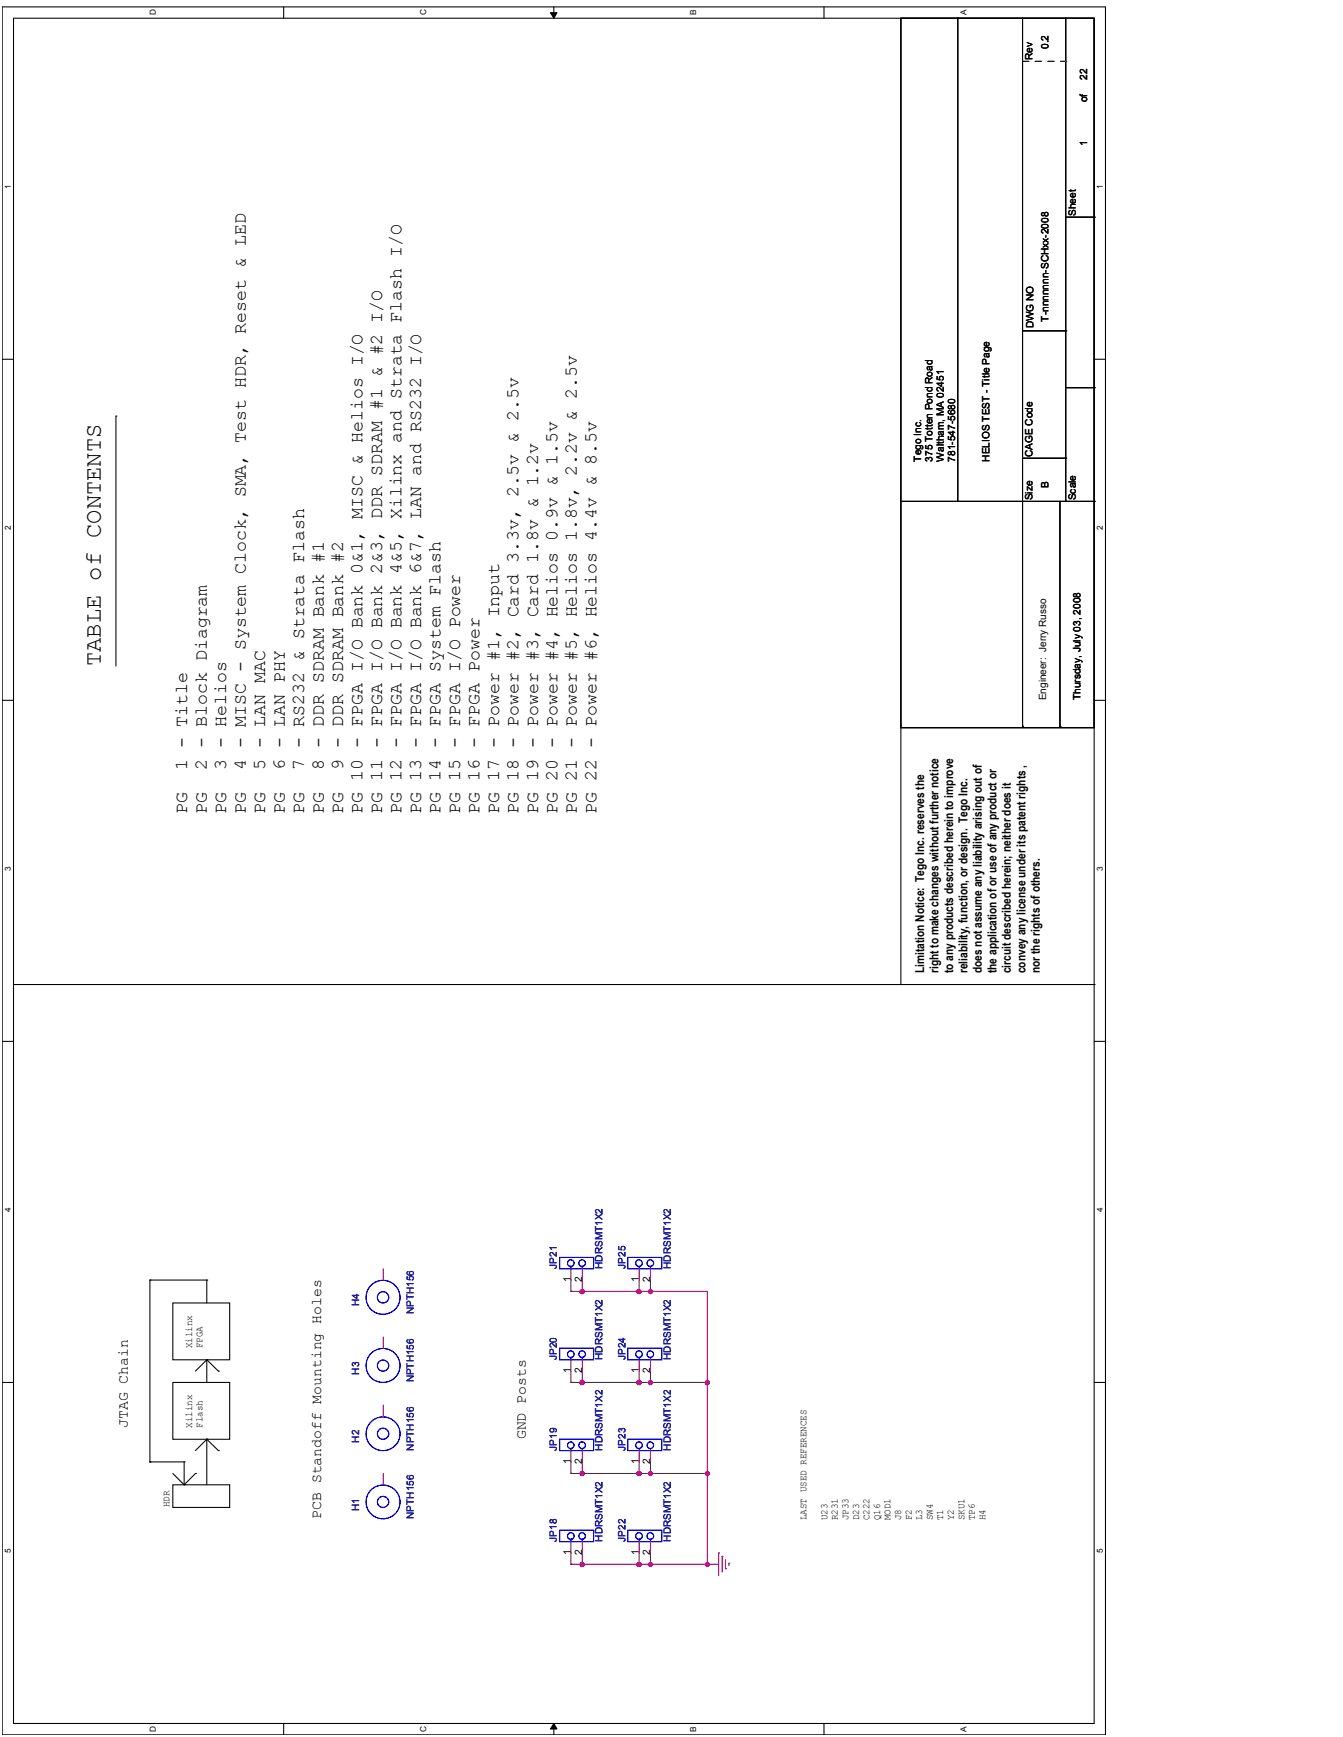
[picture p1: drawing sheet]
<svg xmlns="http://www.w3.org/2000/svg" width="216mm" height="279mm" viewBox="0 0 216 279" stroke-linecap="round" stroke-linejoin="round" font-family="sans-serif">
<path d="M.4 1.1h177.3v277.9h-177.3zM2.2 2.9h173.7v274.3h-173.7z" fill="none" stroke="#000" stroke-width=".17"/>
<g fill="#fff">
<path d="M.6 249.1h1.4v.7h-1.4z"/>
<path d="M176.1 249.1h1.5v.7h-1.5z"/>
</g>
<path d="M.4 222.4h1.8M175.9 222.4h1.8" fill="none" stroke="#000" stroke-width=".17"/>
<g fill="#fff">
<path d="M.6 194.2h1.4v.7h-1.4z"/>
<path d="M176.1 194.2h1.5v.7h-1.5z"/>
</g>
<path d="M.4 167.5h1.8M175.9 167.5h1.8" fill="none" stroke="#000" stroke-width=".17"/>
<g fill="#fff">
<path d="M.6 139.4h1.4v.7h-1.4z"/>
<path d="M176.1 139.4h1.5v.7h-1.5z"/>
</g>
<path d="M.4 112.6h1.8M175.9 112.6h1.8" fill="none" stroke="#000" stroke-width=".17"/>
<g fill="#fff">
<path d="M.6 84.5h1.4v.7h-1.4z"/>
<path d="M176.1 84.5h1.5v.7h-1.5z"/>
</g>
<path d="M.4 57.8h1.8M175.9 57.8h1.8" fill="none" stroke="#000" stroke-width=".17"/>
<g fill="#fff">
<path d="M.6 29.6h1.4v.8h-1.4z"/>
<path d="M176.1 29.6h1.5v.8h-1.5z"/>
<path d="M23.9 277.7h1.5v.9h-1.5z"/>
<path d="M23.9 1.5h1.5v1h-1.5z"/>
<path d="M67.3 277.7h1.5v.9h-1.5z"/>
<path d="M67.3 1.5h1.5v1h-1.5z"/>
</g>
<path d="M45.6 1.1v1.8M45.6 277.2v1.8" fill="none" stroke="#000" stroke-width=".17"/>
<g fill="#fff">
<path d="M110.7 277.7h1.5v.9h-1.5z"/>
<path d="M110.7 1.6h1.5v.9h-1.5z"/>
</g>
<path d="M89 1.1v1.8M89 277.2v1.8" fill="none" stroke="#000" stroke-width=".17"/>
<path d="M88.5 2h1l-.5 .9zM89 277.2l.5 .9h-1z" fill="#000"/>
<path d="M88.5 2h1l-.5 .9zM89 277.2l.5 .9h-1z" fill="none" stroke="#000" stroke-width=".16"/>
<g fill="#fff">
<path d="M154.2 277.7h1.5v.9h-1.5z"/>
<path d="M154.2 1.6h1.5v.9h-1.5z"/>
</g>
<path d="M132.5 1.1v1.8M132.5 277.2v1.8" fill="none" stroke="#000" stroke-width=".17"/>
<path d="M91.8 251.6h.1M91.8 249.8v1.8M102.7 251.6h.1M102.7 251.6h1.9" fill="none" stroke="#800040" stroke-width=".17"/>
<circle cx="102.7" cy="251.7" r=".35" fill="#f0f"/>
<circle cx="102.7" cy="251.7" r=".35" fill="none" stroke="#f0f" stroke-width=".17"/>
<path d="M93.6 251.6h.1M93.6 249.8v1.8M102.7 251.6h.1M102.7 249.8v1.8M104.6 251.6h.1M104.6 249.8v1.8M104.6 251.6h9.1" fill="none" stroke="#800040" stroke-width=".17"/>
<circle cx="113.7" cy="251.7" r=".34" fill="#f0f"/>
<circle cx="113.7" cy="251.7" r=".34" fill="none" stroke="#f0f" stroke-width=".17"/>
<circle cx="104.6" cy="251.7" r=".34" fill="#f0f"/>
<circle cx="104.6" cy="251.7" r=".34" fill="none" stroke="#f0f" stroke-width=".17"/>
<path d="M91.8 237h.1M91.8 235.2v1.8M93.6 237h.1M93.6 237h9.1" fill="none" stroke="#800040" stroke-width=".17"/>
<circle cx="93.6" cy="237" r=".35" fill="#f0f"/>
<circle cx="93.6" cy="237" r=".35" fill="none" stroke="#f0f" stroke-width=".17"/>
<path d="M93.6 237h.1M93.6 235.2v1.8M102.7 237h.1M102.7 235.2v1.8M102.7 237h1.9" fill="none" stroke="#800040" stroke-width=".17"/>
<circle cx="102.7" cy="237" r=".35" fill="#f0f"/>
<circle cx="102.7" cy="237" r=".35" fill="none" stroke="#f0f" stroke-width=".17"/>
<path d="M104.6 237h.1M104.6 235.2v1.8M104.6 237h9.1" fill="none" stroke="#800040" stroke-width=".17"/>
<circle cx="113.7" cy="237" r=".34" fill="#f0f"/>
<circle cx="113.7" cy="237" r=".34" fill="none" stroke="#f0f" stroke-width=".17"/>
<circle cx="104.6" cy="237" r=".34" fill="#f0f"/>
<circle cx="104.6" cy="237" r=".34" fill="none" stroke="#f0f" stroke-width=".17"/>
<path d="M91.8 222.4h.1M91.8 220.5v1.9M93.6 222.4h.1M93.6 222.4h9.1" fill="none" stroke="#800040" stroke-width=".17"/>
<circle cx="93.6" cy="222.4" r=".37" fill="#f0f"/>
<circle cx="93.6" cy="222.4" r=".37" fill="none" stroke="#f0f" stroke-width=".17"/>
<path d="M93.6 222.4h.1M93.6 220.5v1.9M102.7 222.4h.1M102.7 220.5v1.9M102.7 222.4h1.9" fill="none" stroke="#800040" stroke-width=".17"/>
<circle cx="102.7" cy="222.4" r=".37" fill="#f0f"/>
<circle cx="102.7" cy="222.4" r=".37" fill="none" stroke="#f0f" stroke-width=".17"/>
<path d="M104.6 222.4h.1M104.6 220.5v1.9M104.6 222.4h9.1" fill="none" stroke="#800040" stroke-width=".17"/>
<circle cx="113.7" cy="222.4" r=".36" fill="#f0f"/>
<circle cx="113.7" cy="222.4" r=".36" fill="none" stroke="#f0f" stroke-width=".17"/>
<circle cx="104.6" cy="222.4" r=".36" fill="#f0f"/>
<circle cx="104.6" cy="222.4" r=".36" fill="none" stroke="#f0f" stroke-width=".17"/>
<path d="M91.8 207.7h.1M91.8 205.9v1.8M93.6 207.7h.1M93.6 207.7h9.1M93.6 205.9v1.8" fill="none" stroke="#800040" stroke-width=".17"/>
<circle cx="93.6" cy="207.8" r=".35" fill="#f0f"/>
<circle cx="93.6" cy="207.8" r=".35" fill="none" stroke="#f0f" stroke-width=".17"/>
<path d="M102.7 207.7h.1M102.7 205.9v1.8M104.6 207.7h.1M104.6 207.7h9.1" fill="none" stroke="#800040" stroke-width=".17"/>
<circle cx="104.6" cy="207.8" r=".34" fill="#f0f"/>
<circle cx="104.6" cy="207.8" r=".34" fill="none" stroke="#f0f" stroke-width=".17"/>
<g fill="none" stroke="#800040" stroke-width=".17">
<path d="M102.7 207.7h.1M102.7 207.7h1.9M104.6 207.7h.1M104.6 205.9v1.8M113.7 207.7v14.7M91.8 222.4h.1M91.8 222.4h1.8M113.7 222.4h.1M113.7 237v14.6M91.8 251.6h.1M91.8 251.6h1.8M113.7 251.6h.1"/>
<path d="M113.7 251.6h1.8"/>
</g>
<circle cx="102.7" cy="207.8" r=".35" fill="#f0f"/>
<circle cx="102.7" cy="207.8" r=".35" fill="none" stroke="#f0f" stroke-width=".17"/>
<path d="M113.7 237h.1M113.7 222.4v14.6M93.6 251.6h.1M93.6 251.6h9.1" fill="none" stroke="#800040" stroke-width=".17"/>
<circle cx="93.6" cy="251.7" r=".35" fill="#f0f"/>
<circle cx="93.6" cy="251.7" r=".35" fill="none" stroke="#f0f" stroke-width=".17"/>
<path d="M91.8 207.7h.1M91.8 207.7h1.8M91.8 237h.1M91.8 237h1.8" fill="none" stroke="#800040" stroke-width=".17"/>
<g fill="none" stroke="#f00" stroke-width=".17">
<path d="M61.6 204.1v1.8M61.6 215v1.9M91.8 204.1v1.8M91.8 218.7v1.8M93.6 204.1v1.8M93.6 218.7v1.8M102.7 204.1v1.8M102.7 218.7v1.8M104.6 204.1v1.8M104.6 218.7v1.8M61.6 226v1.9M61.6 237v1.8"/>
<path d="M91.8 233.3v1.9M93.6 233.3v1.9M102.7 233.3v1.9M104.6 233.3v1.9M91.8 248v1.8M93.6 248v1.8M102.7 248v1.8M104.6 248v1.8M115.5 249.8h.1M115.5 249.8v3.6M116.1 250.3h.1M116.1 250.3v2.6"/>
<path d="M116.6 252.3h.1M116.6 250.9v1.4M117.2 251.4h.1M117.2 251.4v.4"/>
</g>
<g fill="none" stroke="#000" stroke-width=".17">
<path d="M144.8 2.9h31.1v114.2h-31.1zM154 2.9h.1M154 2.9v77.7M164.4 2.9v113.9M171.3 2.9v77.7M171.3 34.9h4.6M175.9 34.9h.1M164.4 53.2h6.9M171.3 53.2h.1M18.6 66.9h.1M18.6 66.9v40.2M164.4 73.7h6.9"/>
<path d="M171.3 73.7h.1M171.3 62.4h4.6M175.9 62.4h.1M144.8 80.6h31.1M170.4 80.6v36.2M171.3 80.6h.1M175.9 80.6h.1M144.8 116.3v42.1M164.4 116.8h.1M170.4 116.8h.1M2.2 158.4h.1M2.2 158.4h173.7"/>
<path d="M144.8 158.4h.1M175.9 158.4h.1M24.1 205.9h.1M24.1 205.9h9.1M24.1 205.9v29.3M27.8 209.6h9.1v9.1h-9.1zM33.2 218.7h.1M33.2 205.9h.1M33.2 205.9v3.7M33.2 218.7v3.7M33.2 218.7l1.9 1.8M33.2 218.7l-1.8 1.8"/>
<path d="M24.1 235.2h.1M24.1 235.2h5.5M27.8 238.8h9.1v3.7h-9.1zM27.8 222.4h9.1v9.1h-9.1zM27.8 237l1.8 1.8M29.6 238.8h.1M29.6 235.2h.1M29.6 235.2v3.6M31.4 237h.1M31.4 237l-1.8 1.8M33.2 231.5h.1M33.2 231.5v7.3"/>
<path d="M33.2 231.5l-1.8 1.8M33.2 231.5l1.9 1.8M35.1 233.3h.1M35.1 220.5h.1"/>
</g>
<path d="M164.4 9.9h6.9M171.3 9.9h.1" fill="none" stroke="#fff" stroke-width=".16" stroke-dasharray="1 1 1 1 1 1 1 1"/>
<path d="M164.4 9.9h6.9M171.3 9.9h.1" fill="none" stroke="#000" stroke-width=".16" stroke-dasharray="1 1 1 1 1 1 1 1"/>
<g fill="none" stroke="#00f" stroke-width=".17">
<path d="M90 202.3h5.4v1.8h-5.4zM90 216.9h5.4v1.8h-5.4zM91.8 203.7h.1M91.8 218.3h.1M91.8 203.7v.4M91.8 218.3v.4M93.6 203.7h.1M93.6 218.3h.1M93.6 203.7v.4M93.6 218.3v.4M100.9 202.3h5.5v1.8h-5.5zM100.9 216.9h5.5v1.8h-5.5z"/>
<path d="M102.7 203.7h.1M102.7 218.3h.1M102.7 203.7v.4M102.7 218.3v.4M104.6 203.7h.1M104.6 218.3h.1M104.6 203.7v.4M104.6 218.3v.4M90 231.5h5.4v1.8h-5.4zM91.8 233h.1M91.8 233v.3M93.6 233h.1"/>
<path d="M93.6 233v.3M100.9 231.5h5.5v1.8h-5.5zM102.7 233h.1M102.7 233v.3M104.6 233h.1M104.6 233v.3M90 246.2h5.4v1.8h-5.4zM91.8 247.6h.1M91.8 247.6v.4M93.6 247.6h.1M93.6 247.6v.4M100.9 246.2h5.5v1.8h-5.5z"/>
<path d="M102.7 247.6h.1M102.7 247.6v.4M104.6 247.6h.1M104.6 247.6v.4"/>
<circle cx="61.6" cy="219.7" r=".9"/>
<circle cx="61.6" cy="208.7" r=".91"/>
<circle cx="61.6" cy="219.6" r="2.74"/>
<circle cx="61.6" cy="208.7" r="2.74"/>
<circle cx="91.8" cy="217.8" r=".54"/>
<circle cx="91.8" cy="203.2" r=".54"/>
<circle cx="93.6" cy="217.8" r=".54"/>
<circle cx="93.6" cy="203.2" r=".54"/>
<circle cx="102.7" cy="203.2" r=".54"/>
<circle cx="102.7" cy="217.8" r=".54"/>
<circle cx="104.5" cy="203.2" r=".54"/>
<circle cx="104.5" cy="217.8" r=".54"/>
<circle cx="61.6" cy="230.6" r=".9"/>
<circle cx="61.6" cy="230.6" r="2.72"/>
<circle cx="91.8" cy="232.5" r=".54"/>
<circle cx="93.6" cy="232.5" r=".54"/>
<circle cx="102.7" cy="232.5" r=".54"/>
<circle cx="104.5" cy="232.5" r=".54"/>
<circle cx="61.6" cy="241.6" r=".9"/>
<circle cx="61.6" cy="241.6" r="2.72"/>
<circle cx="91.8" cy="247.1" r=".54"/>
<circle cx="93.6" cy="247.1" r=".54"/>
<circle cx="102.7" cy="247.1" r=".54"/>
<circle cx="104.5" cy="247.1" r=".54"/>
</g>
<circle cx="102.7" cy="251.7" r=".35" fill="#f0f"/>
<circle cx="102.7" cy="251.7" r=".35" fill="none" stroke="#f0f" stroke-width=".17"/>
<circle cx="113.7" cy="251.7" r=".34" fill="#f0f"/>
<circle cx="113.7" cy="251.7" r=".34" fill="none" stroke="#f0f" stroke-width=".17"/>
<circle cx="104.6" cy="251.7" r=".34" fill="#f0f"/>
<circle cx="104.6" cy="251.7" r=".34" fill="none" stroke="#f0f" stroke-width=".17"/>
<circle cx="93.6" cy="237" r=".35" fill="#f0f"/>
<circle cx="93.6" cy="237" r=".35" fill="none" stroke="#f0f" stroke-width=".17"/>
<circle cx="102.7" cy="237" r=".35" fill="#f0f"/>
<circle cx="102.7" cy="237" r=".35" fill="none" stroke="#f0f" stroke-width=".17"/>
<circle cx="113.7" cy="237" r=".34" fill="#f0f"/>
<circle cx="113.7" cy="237" r=".34" fill="none" stroke="#f0f" stroke-width=".17"/>
<circle cx="104.6" cy="237" r=".34" fill="#f0f"/>
<circle cx="104.6" cy="237" r=".34" fill="none" stroke="#f0f" stroke-width=".17"/>
<circle cx="93.6" cy="222.4" r=".37" fill="#f0f"/>
<circle cx="93.6" cy="222.4" r=".37" fill="none" stroke="#f0f" stroke-width=".17"/>
<circle cx="102.7" cy="222.4" r=".37" fill="#f0f"/>
<circle cx="102.7" cy="222.4" r=".37" fill="none" stroke="#f0f" stroke-width=".17"/>
<circle cx="113.7" cy="222.4" r=".36" fill="#f0f"/>
<circle cx="113.7" cy="222.4" r=".36" fill="none" stroke="#f0f" stroke-width=".17"/>
<circle cx="104.6" cy="222.4" r=".36" fill="#f0f"/>
<circle cx="104.6" cy="222.4" r=".36" fill="none" stroke="#f0f" stroke-width=".17"/>
<circle cx="93.6" cy="207.8" r=".35" fill="#f0f"/>
<circle cx="93.6" cy="207.8" r=".35" fill="none" stroke="#f0f" stroke-width=".17"/>
<circle cx="104.6" cy="207.8" r=".34" fill="#f0f"/>
<circle cx="104.6" cy="207.8" r=".34" fill="none" stroke="#f0f" stroke-width=".17"/>
<circle cx="102.7" cy="207.8" r=".35" fill="#f0f"/>
<circle cx="102.7" cy="207.8" r=".35" fill="none" stroke="#f0f" stroke-width=".17"/>
<circle cx="93.6" cy="251.7" r=".35" fill="#f0f"/>
<circle cx="93.6" cy="251.7" r=".35" fill="none" stroke="#f0f" stroke-width=".17"/>
<text font-size="3.8" x="16.2" y="107.1" transform="rotate(-90 16.2 107.1)">TABLE of CONTENTS</text>
<g font-size="2.9">
<text x="30.1" y="123.9" transform="rotate(-90 30.1 123.9)">1 - Title</text>
<text x="33.2" y="123.9" transform="rotate(-90 33.2 123.9)">2 - Block Diagram</text>
<text x="36.4" y="123.9" transform="rotate(-90 36.4 123.9)">3 - Helios</text>
<text x="39.5" y="123.9" transform="rotate(-90 39.5 123.9)">4 - MISC - System Clock, SMA, Test HDR, Reset &amp; LED</text>
<text x="42.6" y="123.9" transform="rotate(-90 42.6 123.9)">5 - LAN MAC</text>
<text x="45.8" y="123.9" transform="rotate(-90 45.8 123.9)">6 - LAN PHY</text>
<text x="48.9" y="123.9" transform="rotate(-90 48.9 123.9)">7 - RS232 &amp; Strata Flash</text>
<text x="52" y="123.9" transform="rotate(-90 52 123.9)">8 - DDR SDRAM Bank #1</text>
<text x="55.2" y="123.9" transform="rotate(-90 55.2 123.9)">9 - DDR SDRAM Bank #2</text>
<text x="30.1" y="130.9" transform="rotate(-90 30.1 130.9)">PG</text>
<text x="33.2" y="130.9" transform="rotate(-90 33.2 130.9)">PG</text>
<text x="36.4" y="130.9" transform="rotate(-90 36.4 130.9)">PG</text>
<text x="39.5" y="130.9" transform="rotate(-90 39.5 130.9)">PG</text>
<text x="42.6" y="130.9" transform="rotate(-90 42.6 130.9)">PG</text>
<text x="45.8" y="130.9" transform="rotate(-90 45.8 130.9)">PG</text>
<text x="48.9" y="130.9" transform="rotate(-90 48.9 130.9)">PG</text>
<text x="52" y="130.9" transform="rotate(-90 52 130.9)">PG</text>
<text x="55.2" y="130.9" transform="rotate(-90 55.2 130.9)">PG</text>
<text x="58.3" y="130.9" transform="rotate(-90 58.3 130.9)">PG 10 - FPGA I/O Bank 0&amp;1, MISC &amp; Helios I/O</text>
<text x="61.4" y="130.9" transform="rotate(-90 61.4 130.9)">PG 11 - FPGA I/O Bank 2&amp;3, DDR SDRAM #1 &amp; #2 I/O</text>
<text x="64.6" y="130.9" transform="rotate(-90 64.6 130.9)">PG 12 - FPGA I/O Bank 4&amp;5, Xilinx and Strata Flash I/O</text>
<text x="67.7" y="130.9" transform="rotate(-90 67.7 130.9)">PG 13 - FPGA I/O Bank 6&amp;7, LAN and RS232 I/O</text>
<text x="70.8" y="130.9" transform="rotate(-90 70.8 130.9)">PG 14 - FPGA System Flash</text>
<text x="74" y="130.9" transform="rotate(-90 74 130.9)">PG 15 - FPGA I/O Power</text>
<text x="77.1" y="130.9" transform="rotate(-90 77.1 130.9)">PG 16 - FPGA Power</text>
<text x="80.2" y="130.9" transform="rotate(-90 80.2 130.9)">PG 17 - Power #1, Input</text>
<text x="83.4" y="130.9" transform="rotate(-90 83.4 130.9)">PG 18 - Power #2, Card 3.3v, 2.5v &amp; 2.5v</text>
<text x="86.5" y="130.9" transform="rotate(-90 86.5 130.9)">PG 19 - Power #3, Card 1.8v &amp; 1.2v</text>
<text x="89.6" y="130.9" transform="rotate(-90 89.6 130.9)">PG 20 - Power #4, Helios 0.9v &amp; 1.5v</text>
<text x="92.8" y="130.9" transform="rotate(-90 92.8 130.9)">PG 21 - Power #5, Helios 1.8v, 2.2v &amp; 2.5v</text>
<text x="95.9" y="130.9" transform="rotate(-90 95.9 130.9)">PG 22 - Power #6, Helios 4.4v &amp; 8.5v</text>
</g>
<g font-size="2.4">
<text x="20.5" y="229.7" transform="rotate(-90 20.5 229.7)">JTAG Chain</text>
<text x="84.5" y="231.5" transform="rotate(-90 84.5 231.5)">GND Posts</text>
<text x="51.6" y="244.3" transform="rotate(-90 51.6 244.3)">PCB Standoff Mounting Holes</text>
</g>
<g font-size="2">
<text x="148.5" y="156.5" transform="rotate(-90 148.5 156.5)">Limitation Notice: Tego Inc. reserves the</text>
<text x="150.9" y="156.5" transform="rotate(-90 150.9 156.5)">right to make changes without further notice</text>
<text x="153.2" y="156.5" transform="rotate(-90 153.2 156.5)">to any products described herein to improve</text>
<text x="155.5" y="156.5" transform="rotate(-90 155.5 156.5)">reliability, function, or design. Tego Inc.</text>
<text x="157.9" y="156.5" transform="rotate(-90 157.9 156.5)">does not assume any liability arising out of</text>
<text x="160.2" y="156.5" transform="rotate(-90 160.2 156.5)">the application of or use of any product or</text>
<text x="162.5" y="156.5" transform="rotate(-90 162.5 156.5)">circuit described herein; neither does it</text>
<text x="164.8" y="156.5" transform="rotate(-90 164.8 156.5)">convey any license under its patent rights ,</text>
<text x="167.2" y="156.5" transform="rotate(-90 167.2 156.5)">nor the rights of others.</text>
</g>
<g font-size="1.7">
<text x="91.7" y="206.3" transform="rotate(-90 91.7 206.3)">1</text>
<text x="93.6" y="206.3" transform="rotate(-90 93.6 206.3)">2</text>
<text x="102.7" y="206.3" transform="rotate(-90 102.7 206.3)">1</text>
<text x="104.5" y="206.3" transform="rotate(-90 104.5 206.3)">2</text>
<text x="91.7" y="220.9" transform="rotate(-90 91.7 220.9)">1</text>
<text x="93.6" y="220.9" transform="rotate(-90 93.6 220.9)">2</text>
<text x="102.7" y="220.9" transform="rotate(-90 102.7 220.9)">1</text>
<text x="104.5" y="220.9" transform="rotate(-90 104.5 220.9)">2</text>
<text x="91.7" y="235.5" transform="rotate(-90 91.7 235.5)">1</text>
<text x="93.6" y="235.5" transform="rotate(-90 93.6 235.5)">2</text>
<text x="102.7" y="235.5" transform="rotate(-90 102.7 235.5)">1</text>
<text x="104.5" y="235.5" transform="rotate(-90 104.5 235.5)">2</text>
<text x="91.7" y="250.2" transform="rotate(-90 91.7 250.2)">1</text>
<text x="93.6" y="250.2" transform="rotate(-90 93.6 250.2)">2</text>
<text x="102.7" y="250.2" transform="rotate(-90 102.7 250.2)">1</text>
<text x="104.5" y="250.2" transform="rotate(-90 104.5 250.2)">2</text>
</g>
<g font-size="1.6">
<text x="166" y="9.7" transform="rotate(-90 166 9.7)">Rev</text>
<text x="168.6" y="7.9" transform="rotate(-90 168.6 7.9)">0.2</text>
<text x="174.8" y="16.5" transform="rotate(-90 174.8 16.5)">of</text>
<text x="174.8" y="12.8" transform="rotate(-90 174.8 12.8)">22</text>
<text x="174.8" y="23.4" transform="rotate(-90 174.8 23.4)">1</text>
<text x="172.9" y="34.8" transform="rotate(-90 172.9 34.8)">Sheet</text>
<text x="166.2" y="52.8" transform="rotate(-90 166.2 52.8)">DWG NO</text>
<text x="168.6" y="51.7" transform="rotate(-90 168.6 51.7)">T-nnnnnnn-SCHxx-2008</text>
<text x="148.1" y="74.3" transform="rotate(-90 148.1 74.3)">Tego Inc.</text>
<text x="149.9" y="74.3" transform="rotate(-90 149.9 74.3)">375 Totten Pond Road</text>
<text x="151.7" y="74.3" transform="rotate(-90 151.7 74.3)">Waltham, MA 02451</text>
<text x="153.5" y="74.3" transform="rotate(-90 153.5 74.3)">781-547-5680</text>
<text x="159" y="74.3" transform="rotate(-90 159 74.3)">HELIOS TEST - Title Page</text>
<text x="166" y="73.5" transform="rotate(-90 166 73.5)">CAGE Code</text>
<text x="166" y="80.5" transform="rotate(-90 166 80.5)">Size</text>
<text x="168.6" y="78.4" transform="rotate(-90 168.6 78.4)">B</text>
<text x="172.9" y="80.5" transform="rotate(-90 172.9 80.5)">Scale</text>
<text x="168.2" y="112.6" transform="rotate(-90 168.2 112.6)">Engineer: Jerry Russo</text>
<text x="173.7" y="112.6" transform="rotate(-90 173.7 112.6)">Thursday, July 03, 2008</text>
<text x="30.9" y="216.9" transform="rotate(-90 30.9 216.9)">Xilinx</text>
<text x="32.6" y="216.9" transform="rotate(-90 32.6 216.9)">FPGA</text>
<text x="30.9" y="229.7" transform="rotate(-90 30.9 229.7)">Xilinx</text>
<text x="32.6" y="229.7" transform="rotate(-90 32.6 229.7)">Flash</text>
<text x="27.2" y="242.5" transform="rotate(-90 27.2 242.5)">HDR</text>
<text x="129.6" y="244.5" transform="rotate(-90 129.6 244.5)">LAST USED REFERENCES</text>
<text x="133" y="244.5" transform="rotate(-90 133 244.5)">U23</text>
<text x="134.7" y="244.5" transform="rotate(-90 134.7 244.5)">R231</text>
<text x="136.4" y="244.5" transform="rotate(-90 136.4 244.5)">JP33</text>
<text x="138.1" y="244.5" transform="rotate(-90 138.1 244.5)">D23</text>
<text x="139.8" y="244.5" transform="rotate(-90 139.8 244.5)">C222</text>
<text x="141.5" y="244.5" transform="rotate(-90 141.5 244.5)">Q16</text>
<text x="143.2" y="244.5" transform="rotate(-90 143.2 244.5)">MOD1</text>
<text x="144.9" y="244.5" transform="rotate(-90 144.9 244.5)">J8</text>
<text x="146.6" y="244.5" transform="rotate(-90 146.6 244.5)">F2</text>
<text x="148.3" y="244.5" transform="rotate(-90 148.3 244.5)">L3</text>
<text x="149.9" y="244.5" transform="rotate(-90 149.9 244.5)">SW4</text>
<text x="151.6" y="244.5" transform="rotate(-90 151.6 244.5)">T1</text>
<text x="153.3" y="244.5" transform="rotate(-90 153.3 244.5)">Y2</text>
<text x="155" y="244.5" transform="rotate(-90 155 244.5)">SKU1</text>
<text x="156.7" y="244.5" transform="rotate(-90 156.7 244.5)">TP6</text>
<text x="158.4" y="244.5" transform="rotate(-90 158.4 244.5)">H4</text>
</g>
<g font-size="1.6" fill="#000080">
<text x="89.5" y="204.1" transform="rotate(-90 89.5 204.1)">JP21</text>
<text x="96.9" y="204.1" transform="rotate(-90 96.9 204.1)">HDRSMT1X2</text>
<text x="100.5" y="204.1" transform="rotate(-90 100.5 204.1)">JP25</text>
<text x="107.8" y="204.1" transform="rotate(-90 107.8 204.1)">HDRSMT1X2</text>
<text x="57.8" y="210.1" transform="rotate(-90 57.8 210.1)">H4</text>
<text x="66.5" y="211.4" transform="rotate(-90 66.5 211.4)">NPTH156</text>
<text x="57.8" y="221.1" transform="rotate(-90 57.8 221.1)">H3</text>
<text x="89.5" y="218.7" transform="rotate(-90 89.5 218.7)">JP20</text>
<text x="96.9" y="218.7" transform="rotate(-90 96.9 218.7)">HDRSMT1X2</text>
<text x="100.5" y="218.7" transform="rotate(-90 100.5 218.7)">JP24</text>
<text x="107.8" y="218.7" transform="rotate(-90 107.8 218.7)">HDRSMT1X2</text>
<text x="66.5" y="222.4" transform="rotate(-90 66.5 222.4)">NPTH156</text>
<text x="57.8" y="232.1" transform="rotate(-90 57.8 232.1)">H2</text>
<text x="66.5" y="233.3" transform="rotate(-90 66.5 233.3)">NPTH156</text>
<text x="89.5" y="233.3" transform="rotate(-90 89.5 233.3)">JP19</text>
<text x="96.9" y="233.3" transform="rotate(-90 96.9 233.3)">HDRSMT1X2</text>
<text x="100.5" y="233.3" transform="rotate(-90 100.5 233.3)">JP23</text>
<text x="107.8" y="233.3" transform="rotate(-90 107.8 233.3)">HDRSMT1X2</text>
<text x="57.8" y="243" transform="rotate(-90 57.8 243)">H1</text>
<text x="66.5" y="244.3" transform="rotate(-90 66.5 244.3)">NPTH156</text>
<text x="89.5" y="248" transform="rotate(-90 89.5 248)">JP18</text>
<text x="96.9" y="248" transform="rotate(-90 96.9 248)">HDRSMT1X2</text>
<text x="100.5" y="248" transform="rotate(-90 100.5 248)">JP22</text>
<text x="107.8" y="248" transform="rotate(-90 107.8 248)">HDRSMT1X2</text>
</g>
<g font-size="1.3">
<text x="25.1" y="2.5" transform="rotate(-90 25.1 2.5)">D</text>
<text x="68.5" y="2.5" transform="rotate(-90 68.5 2.5)">C</text>
<text x="111.9" y="2.5" transform="rotate(-90 111.9 2.5)">B</text>
<text x="155.4" y="2.5" transform="rotate(-90 155.4 2.5)">A</text>
<text x="1.7" y="30.4" transform="rotate(-90 1.7 30.4)">1</text>
<text x="177.3" y="30.4" transform="rotate(-90 177.3 30.4)">1</text>
<text x="1.7" y="85.2" transform="rotate(-90 1.7 85.2)">2</text>
<text x="177.3" y="85.2" transform="rotate(-90 177.3 85.2)">2</text>
<text x="1.7" y="140.1" transform="rotate(-90 1.7 140.1)">3</text>
<text x="177.3" y="140.1" transform="rotate(-90 177.3 140.1)">3</text>
<text x="1.7" y="194.9" transform="rotate(-90 1.7 194.9)">4</text>
<text x="177.3" y="194.9" transform="rotate(-90 177.3 194.9)">4</text>
<text x="1.7" y="249.8" transform="rotate(-90 1.7 249.8)">5</text>
<text x="177.3" y="249.8" transform="rotate(-90 177.3 249.8)">5</text>
<text x="25.1" y="278.6" transform="rotate(-90 25.1 278.6)">D</text>
<text x="68.5" y="278.6" transform="rotate(-90 68.5 278.6)">C</text>
<text x="111.9" y="278.6" transform="rotate(-90 111.9 278.6)">B</text>
<text x="155.4" y="278.6" transform="rotate(-90 155.4 278.6)">A</text>
</g>
</svg>
